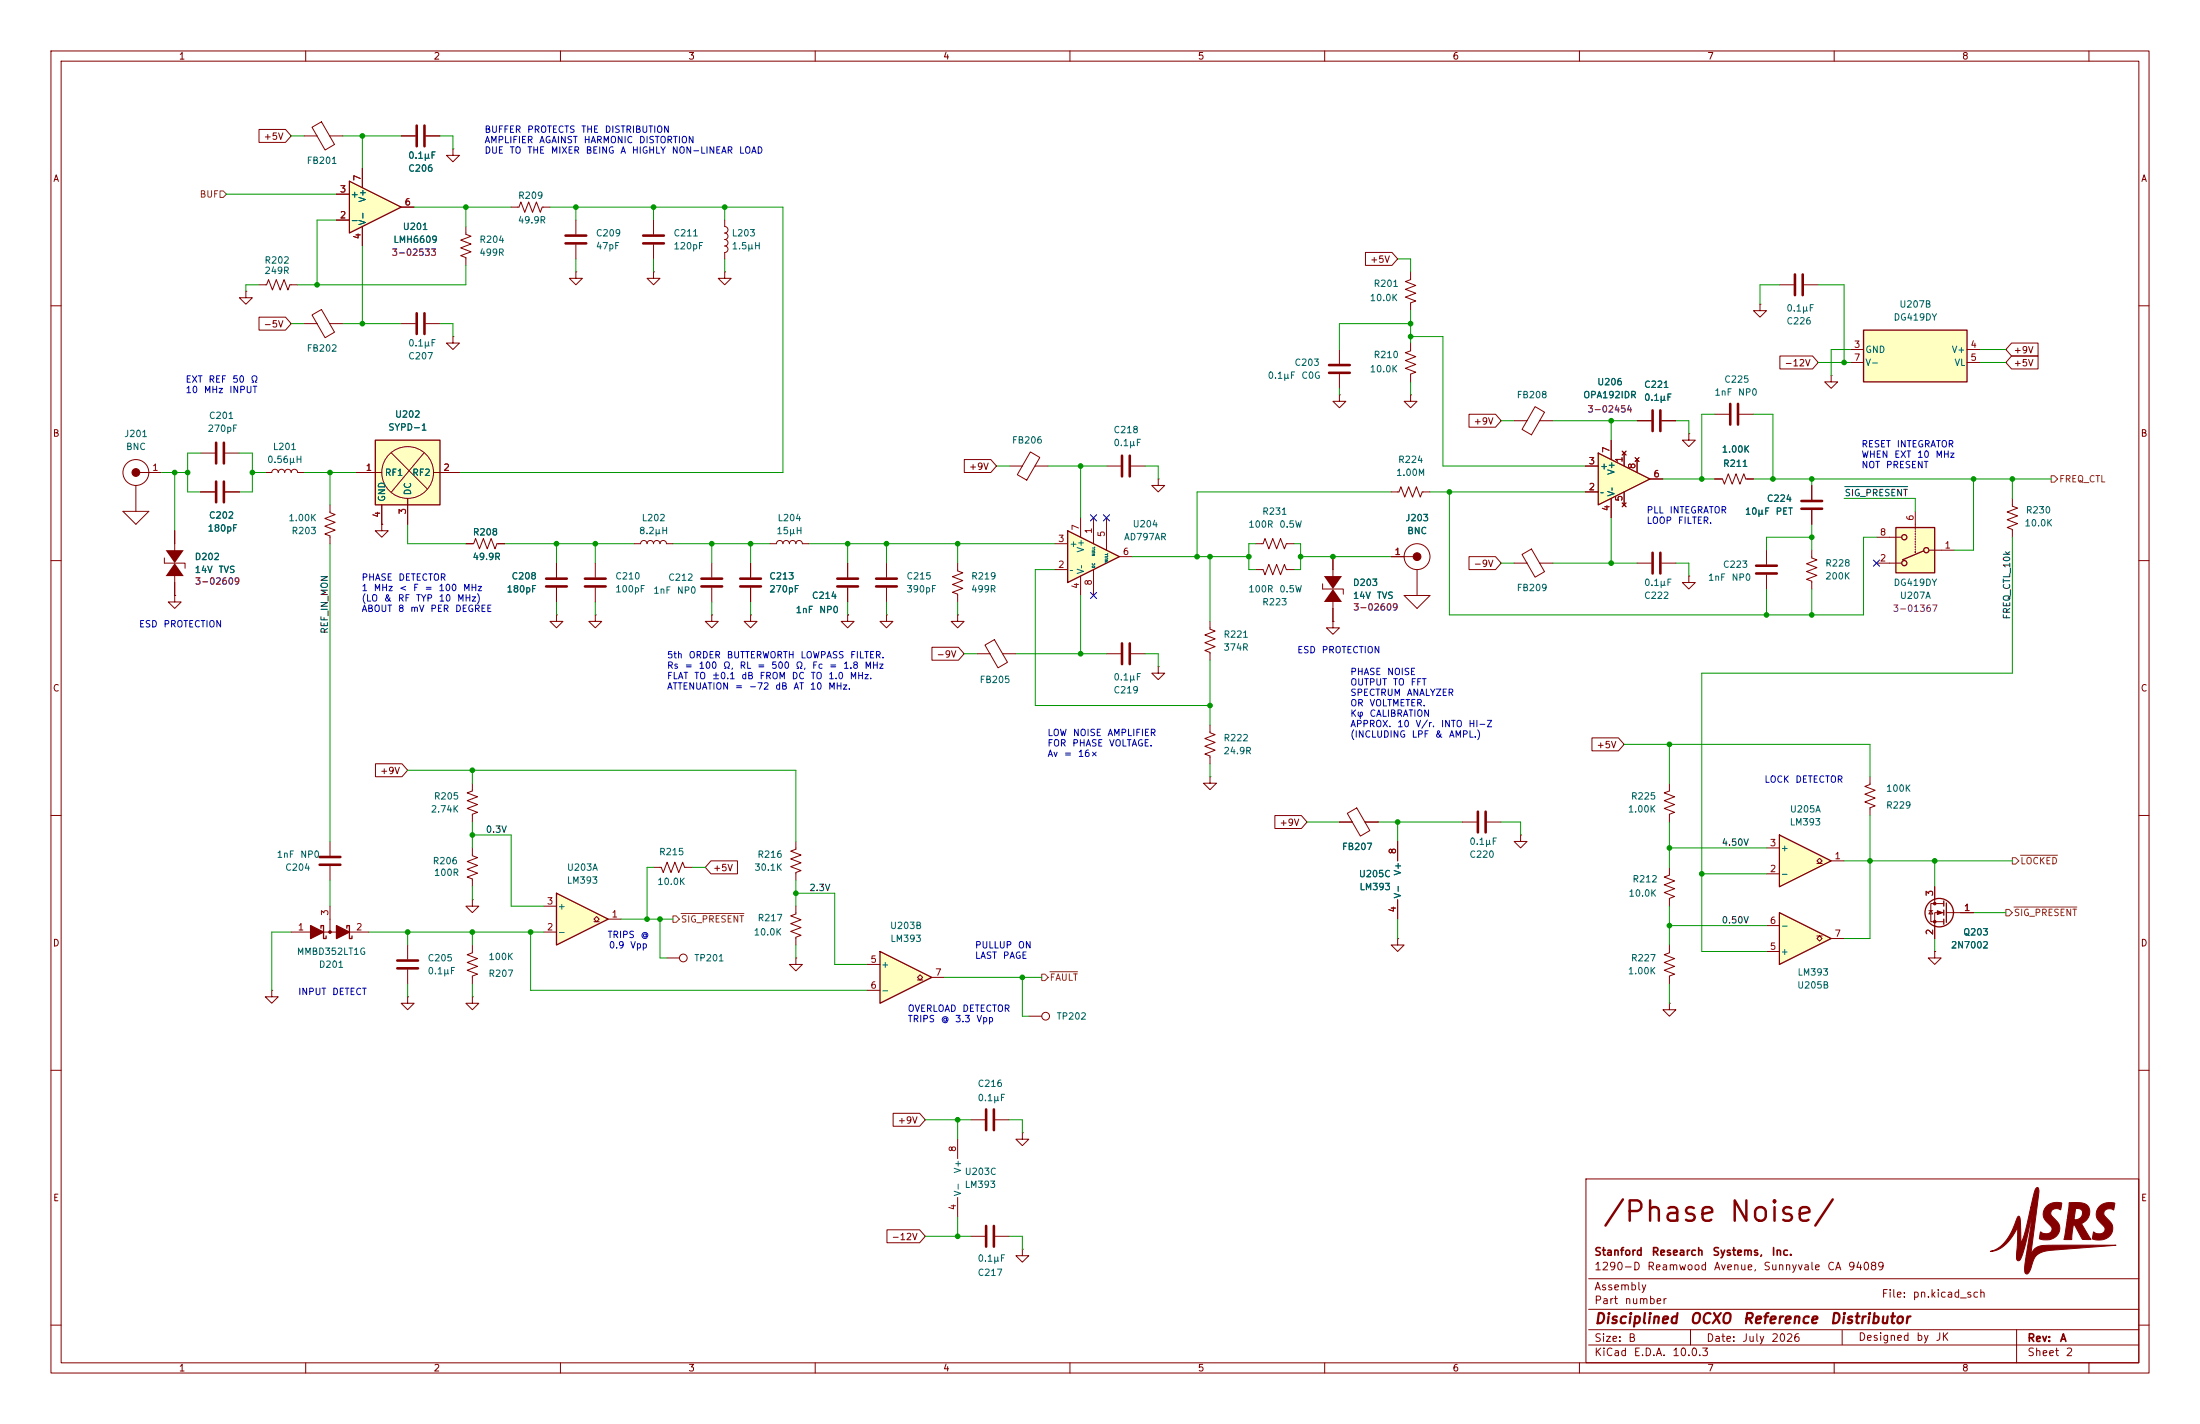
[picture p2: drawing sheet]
<svg xmlns="http://www.w3.org/2000/svg" width="432mm" height="279mm" viewBox="0 0 432 279" stroke-linecap="round" stroke-linejoin="round" font-family="sans-serif">
<g fill="none" stroke="#840000" stroke-width=".2">
<path d="M10 10h411.8v259.4h-411.8zM12 12h407.8v255.4h-407.8zM60 10v2M110 10v2M160 10v2M210 10v2M260 10v2M310 10v2M360 10v2M410 10v2M113 53.3v1.3h1.3l-1.3 1.3-1.2-1.3h1.2M113 53.3h.1"/>
<path d="M128.3 53.3v1.3h1.2l-1.2 1.3-1.3-1.3h1.3M128.3 53.3h.1M10 60h2M78.7 63.5h2.8M83.6 63.5h2.8M419.8 60h2M10 110h2M259.6 114.6v1h4.1v1M261.6 116.8v2.6M419.8 110h2M10 160h2M237.5 142.2v1.6l1 .3-2 .8 2 .8-2 .7 2 .8-2 .8 1 .3v1.6"/>
<path d="M419.8 160h2M287 161.3h2.8M291.8 161.3h2.8M10 210h2M419.8 210h2M311.3 231.3h108.5v36.1h-108.5zM10 260h2M311.8 256.9h108M311.8 250.9h108M419.8 260h2M60 267.4v2M110 267.4v2"/>
<path d="M160 267.4v2M210 267.4v2M260 267.4v2M310 267.4v2M311.8 263.9h108M311.8 260.9h108M331.8 260.9v3M360 267.4v2M361.6 261v2.8M395.8 260.9v6.5M410 267.4v2"/>
</g>
<g fill="#840000" stroke="#840000" stroke-width=".2">
<path d="M399.6 233.1l.4-.1 .2 .9-1.6 12.3a3.2 3.2 0 0 1 3.5-1.9h13.2l-7.8 .6a31.3 31.3 0 0 0-6.9 .8 3.4 3.4 0 0 0-1.9 2.9l-.1 .2a1.79 1.79 0 0 1-.8 1.2 1.2 1.2 0 0 1-.4-1.5l.3-2.2h.9h-.9l1.4-9.2-2 8.5a2.39 2.39 0 0 1-.9 1.8h-.2a3.1 3.1 0 0 1-.1-2.5l.1-4a8.1 8.1 0 0 1-4.6 4.6h-.8a6 6 0 0 0 4.2-3.8l1-2.5a.45 .45 0 0 1 .6-.5l.1 .9 .1 4.3a29.9 29.9 0 0 0 2-7h.5h-.5l.1-.6a8.3 8.3 0 0 1 .9-3.2z"/>
<path d="M412 236.8a3.1 3.1 0 0 1 3.1-.7l-.3 1.3a1.28 1.28 0 0 0-1.9 .5l.1 .5a4.8 4.8 0 0 1 1.7 2.5 2.68 2.68 0 0 1-3.5 2.3h-.2a.29 .29 0 0 1-.3-.1 .29 .29 0 0 1 0-.4l.2-1a1.41 1.41 0 0 0 2.3-.4 3.1 3.1 0 0 0-1.3-1.8 2.01 2.01 0 0 1 .1-2.7z"/>
<path d="M401.8 236.6a2.94 2.94 0 0 1 2.9-.5l-.2 1.3a1.13 1.13 0 0 0-1.3-.2 1.13 1.13 0 0 0-.6 1.1l.5 .7a2.29 2.29 0 0 1 1 2.7 2.29 2.29 0 0 1-2.4 1.6l-.8-.1a.43 .43 0 0 1-.6-.4l.3-1.1a1.38 1.38 0 0 0 2.1-.4 1.51 1.51 0 0 0-.9-1.4 2.1 2.1 0 0 1 0-3.3z"/>
<path d="M406.1 236a6.2 6.2 0 0 1 3.4 .3 2.27 2.27 0 0 1-1 3.8l1.9 3.1h-1.7l-1.5-2.8-.2-.1-.4 2.9h-1.5l.6-3.9h1.4a1.26 1.26 0 0 0 1.4-.5 1.26 1.26 0 0 0-.2-1.6l-.5-.1a.33 .33 0 0 0-.4 .1 .33 .33 0 0 0-.1 .4l-.2 1.7h-1.4z"/>
</g>
<path d="M81.8 61.5v4M83.3 61.5v4M290.1 159.3v4M291.6 159.3v4" fill="none" stroke="#840000" stroke-width=".51"/>
<g fill="#840000">
<path d="M261.6 115.6l1.8 2.5h-3.6z"/>
<path d="M259.8 113h3.6l-1.8 2.6z"/>
</g>
<g fill="none" stroke="#840000" stroke-width=".2">
<path d="M113 43.2v2.8M113 48v2.8M128.3 43.2v2.8M128.3 48v2.8M345.4 59.7v1.3h1.3l-1.3 1.2-1.2-1.2h1.2M345.4 59.7h.1M262.9 77.5v1.2h1.3l-1.3 1.3-1.3-1.3h1.3M262.9 77.5h.1M91.4 106.7h1.6l.3-1 .8 2 .8-2 .7 2 .8-2 .8 2 .3-1h1.6M109.2 110.5v2.8M109.2 115.3v2.8M261.6 109.2v5.1"/>
<path d="M261.6 119.4v2.5M139.7 120.7v1.2h1.3l-1.3 1.3-1.3-1.3h1.3M139.7 120.7h.1M147.3 120.7v1.2h1.3l-1.3 1.3-1.3-1.3h1.3M147.3 120.7h.1M261.6 121.9v1.3h1.3l-1.3 1.3-1.3-1.3h1.3M261.6 121.9h.1M92.7 153.7v1.5l-1 .4 2 .7-2 .8 2 .8-2 .7 2 .8-1 .4v1.5M92.7 176.5v1.3h-1.3l1.3 1.3 1.3-1.3h-1.3M92.7 176.5h.1M92.7 166.4v1.5l1 .4-2 .7 2 .8-2 .8 2 .7-2 .8 1 .4v1.5M92.7 185.4v1.5l-1 .4 2 .8-2 .7 2 .8-2 .8 2 .7-1 .4v1.5"/>
</g>
<path d="M111 46.2h4.1M111 47.8h4.1M126.2 46.2h4.1M126.2 47.8h4.1M107.2 113.5h4.1M107.2 115.1h4.1" fill="none" stroke="#840000" stroke-width=".51"/>
<path d="M109.2 175.3l10.2 5-10.2 5.1z" fill="#ffffc2"/>
<path d="M109.2 175.3l10.2 5-10.2 5.1z" fill="none" stroke="#840000" stroke-width=".25"/>
<path d="M91.4 44.5v1.5l1.1 .4-2.1 .7 2.1 .8-2.1 .7 2.1 .8-2.1 .8 1 .3v1.6M336.5 81.3h2.8M341.4 81.3h2.8M106.7 177.8h2.5M106.7 182.9h2.5M116.6 180.8h.5l-.5-.5 .5-.5 .5 .5-.5 .5h.5M119.4 180.3h2.5" fill="none" stroke="#840000" stroke-width=".2"/>
<path d="M339.6 79.2v4.1M341.1 79.2v4.1" fill="none" stroke="#840000" stroke-width=".51"/>
<path d="M209.5 104.1l10.2 5.1-10.2 5.1z" fill="#ffffc2"/>
<path d="M209.5 104.1l10.2 5.1-10.2 5.1z" fill="none" stroke="#840000" stroke-width=".25"/>
<g fill="none" stroke="#840000" stroke-width=".2">
<path d="M48.3 57.2v1.2h1.2l-1.2 1.3-1.3-1.3h1.3M48.3 57.2h.1M100.3 40.6h1.6l.3-1 .8 2.1 .8-2.1 .7 2.1 .8-2.1 .7 2.1 .4-1.1h1.5M262.9 68.6v2.8M262.9 73.4v2.8M64.8 99.1v1.5l1 .4-2 .7 2 .8-2 .8 2 .7-2 .8 1 .4v1.5M217.2 91.4h2.8M222 91.4h2.8M227.3 94v1.3h1.3l-1.3 1.2-1.2-1.2h1.2M227.3 94h.1M74.9 102.9v1.2h1.3l-1.3 1.3-1.2-1.3h1.2M74.9 102.9h.1"/>
<path d="M147.3 110.5v2.8M147.3 115.3v2.8M151.1 106.7l1.3-.1a.63 .63 0 0 1 .7-.6 .63 .63 0 0 1 .6 .7v-.1a.63 .63 0 0 1 .6-.6 .63 .63 0 0 1 .6 .7v-.1a.63 .63 0 0 1 .7-.6 .63 .63 0 0 1 .6 .7v-.1a.63 .63 0 0 1 .7-.6 .63 .63 0 0 1 .6 .7h1.2M207 111.8h2.5M207 106.7h2.5M212.1 101.6v3.8M212.1 113v3.8M214.6 101.6v5.1M214.6 111.8v5M217.2 101.6v6.4M219.7 109.2h2.5M273 109.2h5.1"/>
<path d="M275.6 116.8h5.1l-2.6 2.6zM278.1 111.8v5M297.2 110.5h2.5M298.7 108.8l1.9-1.1 2.5 4.5-1.8 1.1zM302.2 110.5h2.6M227.3 130.8v1.3h1.3l-1.3 1.3-1.2-1.3h1.2M227.3 130.8h.1M128.3 170.2h1.5l.4 1 .7-2 .8 2 .8-2 .7 2 .8-2 .4 1h1.5M156.2 177.8v1.5l-1 .4 2 .8-2 .7 2 .8-2 .8 2 .7-1 .4v1.5M156.2 165.1v1.5l-1 .4 2 .8-2 .7 2 .8-2 .8 2 .7-1 .4v1.5M298.4 163.8v1.3h1.3l-1.3 1.3-1.2-1.3h1.2M298.4 163.8h.1"/>
<path d="M130.8 188h2.5M156.2 188v1.2h-1.3l1.3 1.3 1.3-1.3h-1.3M156.2 188h.1"/>
<circle cx="278.1" cy="109.2" r="2.54"/>
<circle cx="134.1" cy="188" r=".76"/>
</g>
<path d="M260.9 71.6h4M260.9 73.2h4M220.2 89.4v4.1M221.7 89.4v4.1M145.3 113.5h4.1M145.3 115.1h4.1" fill="none" stroke="#840000" stroke-width=".51"/>
<circle cx="278.1" cy="109.2" r=".76" fill="#840000" stroke="#840000" stroke-width=".2"/>
<path d="M73.7 86.4h12.7v12.7h-12.7z" fill="#ffffc2"/>
<path d="M73.7 86.4h12.7v12.7h-12.7z" fill="none" stroke="#840000" stroke-width=".25"/>
<g fill="none" stroke="#840000" stroke-width=".2">
<path d="M59.7 63.5h2.5M61.2 61.8l1.9-1.1 2.6 4.5-1.9 1.1zM64.7 63.5h2.6M88.9 66v1.3h1.3l-1.3 1.3-1.3-1.3h1.3M88.9 66h.1M276.9 67.3v1.5l-1.1 .4 2.1 .8-2.1 .7 2.1 .8-2.1 .8 2.1 .7-1 .4v1.5M39.4 96.5h2.8M39.4 88.9h2.8M44.2 96.5h2.8M44.2 88.9h2.8M52.1 92.7h1.2a.63 .63 0 0 1 .7-.6 .63 .63 0 0 1 .6 .6 .63 .63 0 0 1 .7-.6 .63 .63 0 0 1 .6 .6 .63 .63 0 0 1 .6-.6 .63 .63 0 0 1 .6 .6h.1a.63 .63 0 0 1 .6-.6 .63 .63 0 0 1 .6 .6h1.3M69.8 92.7h5.1"/>
<path d="M74.9 99.1v3.8M76.8 88.9l7 7M80 97.8v5.1M83.2 88.9l-6.4 7.6M85.1 92.7h5.1M198.1 91.4h2.6M202.2 88.7l1.9 1.1-2.6 4.4-1.8-1.1zM203.1 91.4h2.6M273 96.5h1.6l.4-1 .7 2 .8-2 .7 2 .8-2 .8 2 .3-1h1.6M116.8 110.5v2.8M116.8 115.3v2.8M124.5 106.7l1.2-.1a.63 .63 0 0 1 .7-.6 .63 .63 0 0 1 .6 .7v-.1a.63 .63 0 0 1 .7-.6 .63 .63 0 0 1 .6 .7v-.1a.63 .63 0 0 1 .6-.6 .63 .63 0 0 1 .6 .7v-.1a.63 .63 0 0 1 .7-.6 .63 .63 0 0 1 .6 .7h1.3"/>
<path d="M139.7 110.5v2.8M139.7 115.3v2.8M109.2 120.7v1.2h1.3l-1.3 1.3-1.3-1.3h1.3M109.2 120.7h.1M116.8 120.7v1.2h1.3l-1.3 1.3-1.2-1.3h1.2M116.8 120.7h.1M274.3 184.2v1.2h1.3l-1.3 1.3-1.3-1.3h1.3M274.3 184.2h.1"/>
<circle cx="80" cy="92.7" r="5.1"/>
</g>
<path d="M42.4 86.9v4M42.4 94.5v4.1M43.9 86.9v4M43.9 94.5v4.1M114.8 113.5h4.1M114.8 115.1h4.1M137.7 113.5h4M137.7 115.1h4" fill="none" stroke="#840000" stroke-width=".51"/>
<path d="M365.8 64.8h20.3v10.1h-20.3z" fill="#ffffc2"/>
<path d="M365.8 64.8h20.3v10.1h-20.3zM63 182.1v-.5h.5v2.6h.5v-.6M68.1 182.1v-.5h.5v2.6h.5v-.6" fill="none" stroke="#840000" stroke-width=".25"/>
<g fill="none" stroke="#840000" stroke-width=".2">
<path d="M276.9 53.3v1.6l-1.1 .3 2.1 .8-2.1 .8 2.1 .7-2.1 .8 2.1 .8-1 .3v1.6M349.2 55.9h2.8M354.1 55.9h2.8M359.4 73.7v1.2h1.3l-1.3 1.3-1.3-1.3h1.3M359.4 73.7h.1M363.2 68.6h2.6M363.2 71.1h2.6M386.1 68.6h2.5M386.1 71.1h2.5M26.7 92.7h5M26.7 95.3v5M24.1 100.3h5.1l-2.5 2.6z"/>
<path d="M217.2 128.3h2.8M222 128.3h2.8M64.8 177.8v5.1M57.1 182.9h15.3"/>
<circle cx="26.7" cy="92.7" r="2.54"/>
</g>
<g fill="#840000" stroke="#840000" stroke-width=".2">
<circle cx="26.7" cy="92.7" r=".76"/>
<circle cx="64.8" cy="182.9" r=".25"/>
</g>
<path d="M352.3 53.8v4.1M353.8 53.8v4.1M220.2 126.2v4.1M221.7 126.2v4.1" fill="none" stroke="#840000" stroke-width=".51"/>
<g fill="#840000" stroke="#840000" stroke-width=".25">
<path d="M61 181.6l2.5 1.3-2.5 1.3z"/>
<path d="M66 181.6l2.6 1.3-2.6 1.3z"/>
</g>
<path d="M68.6 35.6l10.1 5-10.1 5.1z" fill="#ffffc2"/>
<path d="M68.6 35.6l10.1 5-10.1 5.1z" fill="none" stroke="#840000" stroke-width=".25"/>
<g fill="none" stroke="#840000" stroke-width=".2">
<path d="M59.7 26.7h2.5M61.2 25l1.9-1.1 2.6 4.4-1.9 1.1zM64.7 26.7h2.6M66 38.1h2.6M71.1 33v3.8M50.8 55.9h1.5l.4-1 .8 2 .7-2 .8 2 .8-2 .7 2 .4-1h1.5M66 43.2h2.6M71.1 44.5v3.8M78.7 40.6h2.6M276.9 77.5v1.2h1.2l-1.2 1.3-1.3-1.3h1.3M276.9 77.5h.1M301.3 79.8l1.8 1.1-2.5 4.4-1.9-1z"/>
<path d="M297.2 82.6h2.5M302.2 82.6h2.6M32.3 109.5v1h4v1M34.3 116.8v1.3h1.3l-1.3 1.3-1.3-1.3h1.3M34.3 116.8h.1M34.3 111.8v2.5M191.8 128.3h2.5M193.3 126.6l1.9-1.1 2.5 4.4-1.8 1.1zM196.8 128.3h2.6M64.8 165.1v2.8M64.8 169.9v2.8M53.3 194.3v1.3h1.3l-1.3 1.3-1.2-1.3h1.2"/>
<path d="M53.3 194.3h.1M190.5 219.7h2.8M195.3 219.7h2.8M190.5 242.6h2.8M195.3 242.6h2.8M200.7 245.1v1.3h1.2l-1.2 1.3-1.3-1.3h1.3M200.7 245.1h.1"/>
</g>
<path d="M62.7 168.1h4.1M62.7 169.7h4.1M193.5 217.7v4M195.1 217.7v4M193.5 240.5v4.1M195.1 240.5v4.1" fill="none" stroke="#840000" stroke-width=".51"/>
<g fill="#840000">
<path d="M34.3 110.5l1.8 2.5h-3.6z"/>
<path d="M32.5 108h3.6l-1.8 2.5z"/>
</g>
<g fill="none" stroke="#840000" stroke-width=".2">
<path d="M78.7 26.7h2.8M83.6 26.7h2.8M88.9 29.2v1.3h1.3l-1.3 1.3-1.3-1.3h1.3M88.9 29.2h.1M142.2 43.2v1.3a.64 .64 0 0 1 .7 .6 .64 .64 0 0 1-.7 .6 .64 .64 0 0 1 .7 .7 .64 .64 0 0 1-.7 .6 .64 .64 0 0 1 .7 .6 .64 .64 0 0 1-.7 .7 .64 .64 0 0 1 .7 .6 .64 .64 0 0 1-.7 .6M142.2 53.3v1.3h1.3l-1.3 1.3-1.2-1.3h1.2M142.2 53.3h.1M142.2 49.5v1.3M321.3 82.6h2.8M326.1 82.6h2.8M331.5 85.1v1.3h1.2l-1.2 1.2-1.3-1.2h1.3M331.5 85.1h.1"/>
<path d="M34.3 104.1v5.1M34.3 114.3v2.5M321.3 110.5h2.8M326.1 110.5h2.8M331.5 113v1.3h1.2l-1.2 1.3-1.3-1.3h1.3M331.5 113h.1M80 195.6v1.3h-1.3l1.3 1.2 1.3-1.2h-1.3M80 195.6h.1M80 185.4v2.8M80 190.2v2.8M92.7 195.6v1.3h-1.3l1.3 1.2 1.3-1.2h-1.3M92.7 195.6h.1"/>
</g>
<path d="M81.8 24.6v4.1M83.3 24.6v4.1M324.4 80.5v4.1M325.9 80.5v4.1M324.4 108.5v4M325.9 108.5v4M78 190h4M78 188.5h4" fill="none" stroke="#840000" stroke-width=".51"/>
<path d="M313.7 88.9l10.1 5.1-10.1 5.1z" fill="#ffffc2"/>
<path d="M313.7 88.9l10.1 5.1-10.1 5.1z" fill="none" stroke="#840000" stroke-width=".25"/>
<g fill="none" stroke="#840000" stroke-width=".2">
<path d="M311.1 96.5h2.6M311.1 91.4h2.6M316.2 86.4v3.8M316.2 97.8v3.8M318.4 88.5l.8 .8M318.4 98.7l.8 .7M318.8 88.9v2.5M318.8 96.5v2.6M319.2 88.5l-.8 .8M319.2 98.7l-.8 .7M320.9 89.8l.8 .8M321.3 90.2v2.5"/>
<path d="M321.7 89.8l-.8 .8M323.8 94h2.6M336.5 94h1.6l.4 1 .7-2 .8 2 .7-2 .8 2 .8-2 .3 1h1.6M355.6 95.3v2.7M395 97.8v1.5l1 .4-2 .8 2 .7-2 .8 2 .7-2 .8 1 .4v1.5M346.7 108v2.7M346.7 112.8v2.8M355.6 100.1v2.8"/>
</g>
<path d="M353.6 98.3h4M353.6 99.8h4M344.7 112.5h4M344.7 111h4" fill="none" stroke="#840000" stroke-width=".51"/>
<path d="M372.1 103.5h7.6v8.9h-7.6z" fill="#ffffc2"/>
<g fill="none" stroke="#840000" stroke-width=".2">
<path d="M355.6 108v1.5l1 .4-2 .7 2 .8-2 .7 2 .8-2 .8 1 .3v1.6M368.3 110.5h4.8M368.3 105.4h4.8M375.9 100.3v3.1M375.9 103.6v.3M375.9 104.1v.3M375.9 104.6v.3M375.9 105.2v.2M375.9 105.7v.2M375.9 106.2v.2M375.9 106.7v.2M375.9 107.2v.2"/>
<path d="M375.9 107.7v.3M375.9 108.2v.3M378.7 108h4.8"/>
</g>
<g fill="none" stroke="#840000" stroke-width=".25">
<path d="M372.1 103.5h7.6v8.9h-7.6zM377.6 108.1l-4.2 1.8"/>
<circle cx="373.8" cy="110.5" r=".51"/>
<circle cx="373.8" cy="105.4" r=".51"/>
<circle cx="378.1" cy="108" r=".51"/>
</g>
<path d="M349.2 179.1l10.2 5.1-10.2 5z" fill="#ffffc2"/>
<path d="M349.2 179.1l10.2 5.1-10.2 5z" fill="none" stroke="#840000" stroke-width=".25"/>
<path d="M327.7 153.7v1.5l-1.1 .4 2.1 .7-2.1 .8 2.1 .8-2.1 .7 2.1 .8-1 .4v1.5M367 152.4v1.5l-1 .4 2 .8-2 .7 2 .8-2 .8 2 .7-1 .4v1.5M327.7 170.2v1.5l-1.1 .4 2.1 .7-2.1 .8 2.1 .8-2.1 .7 2.1 .8-1 .4v1.5M327.7 196.9v1.2h1.2l-1.2 1.3-1.3-1.3h1.3M327.7 196.9h.1M327.7 185.4v1.5l-1.1 .4 2.1 .8-2.1 .7 2.1 .8-2.1 .8 2.1 .7-1 .4v1.5M346.7 186.7h2.5M346.7 181.6h2.5M356.6 183.6h.5l-.5 .6 .5 .5 .5-.5-.5-.6h.5M359.4 184.2h2.5" fill="none" stroke="#840000" stroke-width=".2"/>
<path d="M349.2 163.8l10.2 5.1-10.2 5.1z" fill="#ffffc2"/>
<g fill="none" stroke="#840000" stroke-width=".25">
<path d="M349.2 163.8l10.2 5.1-10.2 5.1zM381.5 176.8v1M381.5 178.6v1M382 177.2v3.8M381.5 180.3v1.1"/>
<circle cx="380.6" cy="179.1" r="2.79"/>
</g>
<g fill="none" stroke="#840000" stroke-width=".2">
<path d="M237.5 152.4v1.3h1.3l-1.3 1.2-1.3-1.2h1.3M237.5 152.4h.1M346.7 171.5h2.5M346.7 166.4h2.5M356.6 169.4h.5l-.5-.5 .5-.5 .5 .5-.5 .5h.5M359.4 168.9h2.5M378.6 178.7h.7M379 178.7l.3 .6h-.7zM379.7 174v3.3M381.5 177.3h-2.5v3.5h2.5M381.5 179.1h-1.8v5.1M382 179.1h5.3"/>
<path d="M379.7 186.7v1.3h1.3l-1.3 1.2-1.2-1.2h1.2M379.7 186.7h.1M200.7 222.3v1.2h1.2l-1.2 1.3-1.3-1.3h1.3M200.7 222.3h.1"/>
</g>
<g fill="#840000" stroke="#840000" stroke-width=".2">
<path d="M380.2 178.7l1.1 .4-1.1 .4z"/>
<circle cx="379.7" cy="177.3" r=".25"/>
<circle cx="379.7" cy="180.8" r=".25"/>
</g>
<path d="M172.7 186.7l10.2 5.1-10.2 5.1z" fill="#ffffc2"/>
<path d="M172.7 186.7l10.2 5.1-10.2 5.1z" fill="none" stroke="#840000" stroke-width=".25"/>
<g fill="none" stroke="#840000" stroke-width=".2">
<path d="M50.8 25.4h5.2l1.1 1.3-1.1 1.2h-5.2zM66 38.1h2.6M71.1 33v3.8M78.7 26.7h2.8M83.6 26.7h2.8M66 43.2h2.6M71.1 44.5v3.8M78.7 40.6h2.6M268 49.5h5.2l1.1 1.3-1.1 1.3h-5.2zM50.8 62.2h5.2l1.1 1.3-1.1 1.3h-5.2zM349.3 69.8h6.5l1.1 1.3-1.1 1.3h-6.5zM394.8 67.3h5.2v2.6h-5.2l-1.1-1.3z"/>
<path d="M394.8 69.8h5.2v2.6h-5.2l-1.1-1.3zM39.4 96.5h2.8M44.2 96.5h2.8M69.8 92.7h5.1M74.9 99.1v3.8M80 97.8v5.1M85.1 92.7h5.1M189.3 90.2h5.2l1.1 1.2-1.1 1.3h-5.2zM288.3 81.3h5.2l1.1 1.3-1.1 1.2h-5.2zM311.1 96.5h2.6M311.1 91.4h2.6M316.2 86.4v3.8"/>
<path d="M316.2 97.8v3.8M318.4 88.5l.8 .8M318.4 98.7l.8 .7M318.8 88.9v2.5M318.8 96.5v2.6M319.2 88.5l-.8 .8M319.2 98.7l-.8 .7M320.9 89.8l.8 .8M321.3 82.6h2.8M321.3 90.2v2.5M321.7 89.8l-.8 .8M323.8 94h2.6"/>
<path d="M326.1 82.6h2.8M336.5 94h1.3M342.9 94h1.3M355.6 95.3v2.7M34.3 116.8h.1M34.3 104.1v2.6M34.3 114.3v2.5M74.9 102.9h.1M91.4 106.7h1.3M97.8 106.7h1.3M109.2 110.5v2.8M109.2 115.3v2.8"/>
<path d="M147.3 110.5v2.8M147.3 115.3v2.8M166.4 110.5v2.8M166.4 115.3v2.8M174 110.5v2.8M174 115.3v2.8M188 110.5v1.5l1 .4-2.1 .8 2.1 .7-2.1 .8 2.1 .7-2.1 .8 1.1 .4v1.5M246.4 106.7h1.5l.4-1 .7 2 .8-2 .8 2 .7-2 .8 2 .4-1h1.5M246.4 111.8h1.5l.4 1 .7-2.1 .8 2.1 .8-2.1 .7 2.1 .8-2.1 .4 1.1h1.5M261.6 109.2v2.6M261.6 119.4v2.5M273 109.2h2.6"/>
<path d="M288.3 109.2h5.2l1.1 1.3-1.1 1.3h-5.2zM355.6 100.1v2.8M166.4 120.7v1.2h1.2l-1.2 1.3-1.3-1.3h1.3M166.4 120.7h.1M174 120.7v1.2h1.3l-1.3 1.3-1.3-1.3h1.3M174 120.7h.1M182.9 127h5.2l1.1 1.3-1.1 1.2h-5.2zM188 120.7v1.2h1.2l-1.2 1.3-1.3-1.3h1.3M188 120.7h.1M237.5 121.9v1.5l1 .4-2 .8 2 .7-2 .8 2 .8-2 .7 1 .4v1.5M261.6 121.9h.1M73.7 149.9h5.2l1.1 1.2-1.1 1.3h-5.2z"/>
<path d="M264.4 159.6l1.9-1.1 2.6 4.5-1.9 1.1zM312.5 144.8h5.2l1.1 1.3-1.1 1.2h-5.2zM139.5 168.9h5.2v2.6h-5.2l-1.1-1.3zM250.2 160h5.2l1.1 1.3-1.1 1.3h-5.2zM262.9 161.3h2.5M267.9 161.3h2.6M274.3 165.1v3.8M274.3 176.5v3.8M379.7 174v2.5M384.8 179.1h2.5M170.2 189.2h2.5M170.2 194.3h2.5"/>
<path d="M180.1 192.3h.5l-.5-.5 .5-.5 .5 .5-.5 .5h.5M182.9 191.8h2.5M201.9 199.4h2.6M379.7 186.7h.1M379.7 181.6v2.6M175.3 218.4h5.2l1.1 1.3-1.1 1.3h-5.2zM188 223.5v3.8M188 235v3.8M174.1 241.3h6.4l1.1 1.3-1.1 1.2h-6.4z"/>
<circle cx="205.2" cy="199.4" r=".76"/>
</g>
<path d="M164.3 113.5h4.1M164.3 115.1h4.1M172 113.5h4M172 115.1h4" fill="none" stroke="#840000" stroke-width=".51"/>
<path d="M43.2 37.5h.6l.6 .6-.6 .6h-.6zM402.6 93.3h.6l.7 .7-.7 .6h-.6zM132.1 179.7h.6l.6 .6-.6 .7h-.6zM133.7 179.2h12.3M393.7 178.4h.6l.7 .7-.7 .6h-.6zM395 168.3h.6l.6 .6-.6 .6h-.6zM395.3 178h12.3M396.6 167.8h7.2M204.5 191.1h.6l.6 .7-.6 .6h-.6zM206.1 190.7h5.4" fill="none" stroke="#725600" stroke-width=".2"/>
<path d="M362.1 95.5h12.3" fill="none" stroke="#0f0f0f" stroke-width=".2"/>
<g fill="none" stroke="#009600" stroke-width=".2">
<path d="M44.4 38.1h21.6M57.1 26.7h2.6M67.3 26.7h11.4M71.1 26.7v6.3M86.4 26.7h2.5v2.5M50.8 55.9h-2.5v1.3M66 43.2h-3.8v12.7M71.1 48.3v15.2M81.3 40.6h19M91.4 40.6v3.9M91.4 52.1v3.8h-33M107.9 40.6h45.8v52.1h-63.5"/>
<path d="M113 40.6v2.6M113 50.8v2.5M128.3 40.6v2.6M128.3 50.8v2.5M142.2 40.6v2.6M142.2 50.8v2.5M274.3 50.8h2.6v2.5M349.2 55.9h-3.8v3.8M356.9 55.9h5v15.2M57.1 63.5h2.6M67.3 63.5h11.4M86.4 63.5h2.5v2.5"/>
<path d="M262.9 76.2v1.3M276.9 63.5h-14v5.1M276.9 61v6.3M276.9 74.9v2.6M276.9 66h6.3v25.4h27.9M356.9 71.1h6.3M363.2 68.6h-3.8v5.1M388.6 71.1h5.1M388.6 68.6h5.1M31.7 92.7h5.1M34.3 92.7v11.4M39.4 88.9h-2.6v7.6h2.6"/>
<path d="M47 88.9h2.5v7.6h-2.5M49.5 92.7h2.6M59.7 92.7h10.1M64.8 92.7v6.4M195.6 91.4h2.5M205.7 91.4h11.5M212.1 91.4v10.2M224.8 91.4h2.5v2.6M273 96.5h-38.1v12.7M280.7 96.5h30.4M284.5 96.5v24.2h81.3v-15.3h2.5M294.6 82.6h2.6"/>
<path d="M304.8 82.6h16.5M316.2 82.6v3.8M326.4 94h10.1M328.9 82.6h2.6v2.5M336.5 81.3h-2.5v12.7M344.2 94h58.4M344.2 81.3h3.8v12.7M355.6 94v1.3M361.9 97.8h14v2.5M387.3 94v14h-3.8M395 94v3.8M64.8 106.7v58.4"/>
<path d="M80 102.9v3.8h11.4M99.1 106.7h25.4M109.2 106.7v3.8M109.2 118.1v2.6M116.8 106.7v3.8M116.8 118.1v2.6M132.1 106.7h19M139.7 106.7v3.8M139.7 118.1v2.6M147.3 106.7v3.8M147.3 118.1v2.6M158.7 106.7h48.3"/>
<path d="M166.4 106.7v3.8M166.4 118.1v2.6M174 106.7v3.8M174 118.1v2.6M188 106.7v3.8M188 118.1v2.6M207 111.8h-3.8v26.6h34.3M212.1 116.8v11.5M222.2 109.2h22.9M237.5 109.2v12.7M246.4 106.7h-1.3v5.1h1.3M254 106.7h1.3v5.1h-1.3"/>
<path d="M255.3 109.2h17.7M294.6 110.5h2.6M304.8 110.5h16.5M316.2 101.6v8.9M328.9 110.5h2.6v2.5M346.7 115.6v5.1M355.6 102.9v5.1M355.6 115.6v5.1M355.6 105.4h-8.9v2.6M395 105.4v26.7h-61v54.6h12.7M189.2 128.3h2.6M199.4 128.3h17.8"/>
<path d="M224.8 128.3h2.5v2.5M237.5 129.5v12.7M80 151.1h76.2v14M92.7 151.1v2.6M237.5 149.9v2.5M318.8 146.1h48.2v6.3M327.7 146.1v7.6M64.8 172.7v5.1M92.7 161.3v5.1M92.7 174v2.5M92.7 163.8h7.6v14h6.4M128.3 170.2h-1.3v10.1"/>
<path d="M135.9 170.2h2.5M156.2 172.7v5.1M156.2 175.3h7.6v13.9h6.4M256.5 161.3h6.4M270.5 161.3h16.5M274.3 161.3v3.8M294.6 161.3h3.8v2.5M327.7 161.3v8.9M327.7 177.8v7.6M327.7 166.4h19M334 171.5h12.7M361.9 168.9h33.1"/>
<path d="M367 160v24.2h-5.1M379.7 168.9v5.1M387.3 179.1h6.4M57.1 182.9h-3.8v11.4M72.4 182.9h34.3M80 182.9v2.5M80 193v2.6M92.7 182.9v2.5M92.7 193v2.6M104.1 182.9v11.4h66.1M121.9 180.3h10.2M129.5 180.3v7.7h1.3"/>
<path d="M156.2 185.4v2.6M185.4 191.8h19.1M200.7 191.8v7.6h1.2M274.3 180.3v3.9M327.7 193v3.9M327.7 181.6h19M379.7 184.2v2.5M181.6 219.7h8.9M188 219.7v3.8M198.1 219.7h2.6v2.6M188 238.8v3.8M181.6 242.6h8.9"/>
<path d="M198.1 242.6h2.6v2.5"/>
</g>
<path d="M214 116.2l1.2 1.2M214 101l1.2 1.2M215.2 116.2l-1.2 1.2M215.2 101l-1.2 1.2M216.6 101l1.2 1.2M217.8 101l-1.2 1.2M367.7 109.9l1.2 1.2M368.9 109.9l-1.2 1.2" fill="none" stroke="#000084" stroke-width=".2"/>
<g fill="#009600" stroke="#009600" stroke-width=".2">
<circle cx="127" cy="180.3" r=".46"/>
<circle cx="92.7" cy="163.8" r=".46"/>
<circle cx="92.7" cy="182.9" r=".46"/>
<circle cx="104.1" cy="182.9" r=".46"/>
<circle cx="129.5" cy="180.3" r=".46"/>
<circle cx="62.2" cy="55.9" r=".46"/>
<circle cx="49.5" cy="92.7" r=".46"/>
<circle cx="36.8" cy="92.7" r=".46"/>
<circle cx="64.8" cy="92.7" r=".46"/>
<circle cx="71.1" cy="63.5" r=".46"/>
<circle cx="34.3" cy="92.7" r=".46"/>
<circle cx="71.1" cy="26.7" r=".46"/>
<circle cx="109.2" cy="106.7" r=".46"/>
<circle cx="116.8" cy="106.7" r=".46"/>
<circle cx="147.3" cy="106.7" r=".46"/>
<circle cx="166.4" cy="106.7" r=".46"/>
<circle cx="174" cy="106.7" r=".46"/>
<circle cx="92.7" cy="151.1" r=".46"/>
<circle cx="139.7" cy="106.7" r=".46"/>
<circle cx="80" cy="182.9" r=".46"/>
<circle cx="128.3" cy="40.6" r=".46"/>
<circle cx="113" cy="40.6" r=".46"/>
<circle cx="91.4" cy="40.6" r=".46"/>
<circle cx="142.2" cy="40.6" r=".46"/>
<circle cx="284.5" cy="96.5" r=".46"/>
<circle cx="261.6" cy="109.2" r=".46"/>
<circle cx="276.9" cy="66" r=".46"/>
<circle cx="276.9" cy="63.5" r=".46"/>
<circle cx="334" cy="94" r=".46"/>
<circle cx="348" cy="94" r=".46"/>
<circle cx="361.9" cy="71.1" r=".46"/>
<circle cx="316.2" cy="82.6" r=".46"/>
<circle cx="316.2" cy="110.5" r=".46"/>
<circle cx="327.7" cy="181.6" r=".46"/>
<circle cx="346.7" cy="120.7" r=".46"/>
<circle cx="387.3" cy="94" r=".46"/>
<circle cx="395" cy="94" r=".46"/>
<circle cx="355.6" cy="94" r=".46"/>
<circle cx="355.6" cy="120.7" r=".46"/>
<circle cx="355.6" cy="105.4" r=".46"/>
<circle cx="334" cy="171.5" r=".46"/>
<circle cx="327.7" cy="166.4" r=".46"/>
<circle cx="327.7" cy="146.1" r=".46"/>
<circle cx="367" cy="168.9" r=".46"/>
<circle cx="379.7" cy="168.9" r=".46"/>
<circle cx="212.1" cy="128.3" r=".46"/>
<circle cx="156.2" cy="175.3" r=".46"/>
<circle cx="188" cy="106.7" r=".46"/>
<circle cx="274.3" cy="161.3" r=".46"/>
<circle cx="245.1" cy="109.2" r=".46"/>
<circle cx="237.5" cy="138.4" r=".46"/>
<circle cx="255.3" cy="109.2" r=".46"/>
<circle cx="237.5" cy="109.2" r=".46"/>
<circle cx="234.9" cy="109.2" r=".46"/>
<circle cx="212.1" cy="91.4" r=".46"/>
<circle cx="188" cy="219.7" r=".46"/>
<circle cx="188" cy="242.6" r=".46"/>
<circle cx="200.7" cy="191.8" r=".46"/>
</g>
<text font-size="4" fill="#840000" x="314.3" y="240.7">/Phase Noise/</text>
<g font-size="2" fill="#840000">
<text x="312.8" y="260.2">Disciplined</text>
<text x="331.5" y="260.2">OCXO</text>
<text x="341.9" y="260.2">Reference</text>
<text x="359" y="260.2">Distributor</text>
</g>
<g font-size="1.5" fill="#840000">
<text x="312.8" y="246.7">Stanford</text>
<text x="312.8" y="249.6">1290-D</text>
<text x="323.2" y="249.6">Reamwood</text>
<text x="324" y="246.7">Research</text>
<text x="336" y="246.7">Systems,</text>
<text x="336.3" y="249.6">Avenue,</text>
<text x="346" y="249.6">Sunnyvale</text>
<text x="347.6" y="246.7">Inc.</text>
<text x="358.5" y="249.6">CA</text>
<text x="362.6" y="249.6">94089</text>
<text x="312.8" y="256.2">Part</text>
<text x="312.8" y="253.5">Assembly</text>
<text x="318.7" y="256.2">number</text>
<text x="369.2" y="255">File:</text>
<text x="375.3" y="255">pn.kicad_sch</text>
<text x="312.8" y="263.6">Size:</text>
<text x="319.5" y="263.6">B</text>
<text x="334.8" y="263.6">Date:</text>
<text x="341.8" y="263.6">July</text>
<text x="347.5" y="263.6">2026</text>
<text x="364.6" y="263.5">Designed</text>
<text x="376" y="263.5">by</text>
<text x="379.8" y="263.5">JK</text>
<text x="397.8" y="263.6">Rev:</text>
<text x="404.2" y="263.6">A</text>
<text x="312.8" y="266.4">KiCad</text>
<text x="320.5" y="266.4">E.D.A.</text>
<text x="328.1" y="266.4">10.0.3</text>
<text x="397.8" y="266.4">Sheet</text>
<text x="405.3" y="266.4">2</text>
</g>
<g font-size="1.3" fill="#840000">
<text x="35" y="12">1</text>
<text x="85" y="12">2</text>
<text x="135" y="12">3</text>
<text x="185" y="12">4</text>
<text x="235" y="12">5</text>
<text x="285" y="12">6</text>
<text x="335" y="12">7</text>
<text x="385" y="12">8</text>
<text x="51.6" y="27.7">+5V</text>
<text x="10.3" y="36">A</text>
<text x="420.1" y="36">A</text>
<text x="268.8" y="51.9">+5V</text>
<text x="51.6" y="64.6">-5V</text>
<text x="395.1" y="69.6">+9V</text>
<text x="350.2" y="72.2">-12V</text>
<text x="395.1" y="72.2">+5V</text>
<text x="289.1" y="83.6">+9V</text>
<text x="10.3" y="86">B</text>
<text x="420.1" y="86">B</text>
<text x="190.1" y="92.5">+9V</text>
<text x="289.1" y="111.6">-9V</text>
<text x="183.7" y="129.3">-9V</text>
<text x="10.3" y="136">C</text>
<text x="420.1" y="136">C</text>
<text x="313.3" y="147.1">+5V</text>
<text x="74.5" y="152.2">+9V</text>
<text x="251" y="162.4">+9V</text>
<text x="139.9" y="171.2">+5V</text>
<text x="10.3" y="186">D</text>
<text x="420.1" y="186">D</text>
<text x="176.1" y="220.8">+9V</text>
<text x="10.3" y="236">E</text>
<text x="420.1" y="236">E</text>
<text x="174.9" y="243.6">-12V</text>
<text x="35" y="269.4">1</text>
<text x="85" y="269.4">2</text>
<text x="135" y="269.4">3</text>
<text x="185" y="269.4">4</text>
<text x="235" y="269.4">5</text>
<text x="285" y="269.4">6</text>
<text x="335" y="269.4">7</text>
<text x="385" y="269.4">8</text>
</g>
<g font-size="1.3" fill="#0000c2">
<text x="95" y="26.4">BUFFER</text>
<text x="95" y="28.4">AMPLIFIER</text>
<text x="103.4" y="26.4">PROTECTS</text>
<text x="105.7" y="28.4">AGAINST</text>
<text x="114" y="26.4">THE</text>
<text x="114.5" y="28.4">HARMONIC</text>
<text x="118.6" y="26.4">DISTRIBUTION</text>
<text x="125.3" y="28.4">DISTORTION</text>
<text x="95" y="30.5">DUE</text>
<text x="99.9" y="30.5">TO</text>
<text x="103.4" y="30.5">THE</text>
<text x="108" y="30.5">MIXER</text>
<text x="114.9" y="30.5">BEING</text>
<text x="121.7" y="30.5">A</text>
<text x="123.9" y="30.5">HIGHLY</text>
<text x="131.7" y="30.5">NON-LINEAR</text>
<text x="144.9" y="30.5">LOAD</text>
<text x="36.3" y="75.4">EXT</text>
<text x="36.3" y="77.4">10</text>
<text x="39.9" y="77.4">MHz</text>
<text x="40.8" y="75.4">REF</text>
<text x="44.9" y="77.4">INPUT</text>
<text x="45.5" y="75.4">50</text>
<text x="49.1" y="75.4">Ω</text>
<text x="365.3" y="88.1">RESET</text>
<text x="372.2" y="88.1">INTEGRATOR</text>
<text x="365.3" y="90.1">WHEN</text>
<text x="365.3" y="92.2">NOT</text>
<text x="370.1" y="92.2">PRESENT</text>
<text x="371.7" y="90.1">EXT</text>
<text x="376.2" y="90.1">10</text>
<text x="379.8" y="90.1">MHz</text>
<text x="323.1" y="101">PLL</text>
<text x="327.6" y="101">INTEGRATOR</text>
<text x="323.1" y="103.1">LOOP</text>
<text x="329.2" y="103.1">FILTER.</text>
<text x="70.9" y="114.2">PHASE</text>
<text x="70.9" y="116.3">1</text>
<text x="70.9" y="118.3">(LO</text>
<text x="73.2" y="116.3">MHz</text>
<text x="75.2" y="118.3">&amp;</text>
<text x="78" y="118.3">RF</text>
<text x="78.1" y="114.2">DETECTOR</text>
<text x="78.2" y="116.3">&lt;</text>
<text x="81" y="116.3">F</text>
<text x="81.5" y="118.3">TYP</text>
<text x="83.2" y="116.3">=</text>
<text x="86" y="116.3">100</text>
<text x="86" y="118.3">10</text>
<text x="89.6" y="118.3">MHz)</text>
<text x="90.8" y="116.3">MHz</text>
<text x="27.2" y="123.4">ESD</text>
<text x="32" y="123.4">PROTECTION</text>
<text x="70.9" y="120.4">ABOUT</text>
<text x="78" y="120.4">8</text>
<text x="80.4" y="120.4">mV</text>
<text x="84.4" y="120.4">PER</text>
<text x="89.2" y="120.4">DEGREE</text>
<text x="130.8" y="129.5">5th</text>
<text x="130.8" y="131.5">Rs</text>
<text x="134.3" y="131.5">=</text>
<text x="135.1" y="129.5">ORDER</text>
<text x="137" y="131.5">100</text>
<text x="141.8" y="131.5">Ω,</text>
<text x="142.5" y="129.5">BUTTERWORTH</text>
<text x="145" y="131.5">RL</text>
<text x="148.5" y="131.5">=</text>
<text x="151.3" y="131.5">500</text>
<text x="156.1" y="131.5">Ω,</text>
<text x="157" y="129.5">LOWPASS</text>
<text x="159.3" y="131.5">Fc</text>
<text x="162.6" y="131.5">=</text>
<text x="165.4" y="131.5">1.8</text>
<text x="166.8" y="129.5">FILTER.</text>
<text x="169.6" y="131.5">MHz</text>
<text x="254.5" y="128.5">ESD</text>
<text x="259.3" y="128.5">PROTECTION</text>
<text x="130.8" y="133.6">FLAT</text>
<text x="130.8" y="135.6">ATTENUATION</text>
<text x="136.2" y="133.6">TO</text>
<text x="139.6" y="133.6">±0.1</text>
<text x="144.1" y="135.6">=</text>
<text x="145.4" y="133.6">dB</text>
<text x="146.9" y="135.6">-72</text>
<text x="149" y="133.6">FROM</text>
<text x="152" y="135.6">dB</text>
<text x="155.3" y="133.6">DC</text>
<text x="155.6" y="135.6">AT</text>
<text x="158.9" y="135.6">10</text>
<text x="159" y="133.6">TO</text>
<text x="162.4" y="135.6">MHz.</text>
<text x="162.5" y="133.6">1.0</text>
<text x="166.7" y="133.6">MHz.</text>
<text x="264.9" y="132.8">PHASE</text>
<text x="264.9" y="134.8">OUTPUT</text>
<text x="264.9" y="136.9">SPECTRUM</text>
<text x="272.1" y="132.8">NOISE</text>
<text x="273.3" y="134.8">TO</text>
<text x="276" y="136.9">ANALYZER</text>
<text x="276.8" y="134.8">FFT</text>
<text x="264.9" y="138.9">OR</text>
<text x="264.9" y="140.9">Kφ</text>
<text x="264.9" y="143">APPROX.</text>
<text x="268.7" y="138.9">VOLTMETER.</text>
<text x="268.7" y="140.9">CALIBRATION</text>
<text x="274.1" y="143">10</text>
<text x="277.7" y="143">V/r.</text>
<text x="282.7" y="143">INTO</text>
<text x="288.1" y="143">HI-Z</text>
<text x="205.5" y="144.7">LOW</text>
<text x="205.5" y="146.8">FOR</text>
<text x="205.5" y="148.8">Av</text>
<text x="208.7" y="148.8">=</text>
<text x="210.3" y="146.8">PHASE</text>
<text x="210.5" y="144.7">NOISE</text>
<text x="211.5" y="148.8">16×</text>
<text x="217.3" y="144.7">AMPLIFIER</text>
<text x="217.6" y="146.8">VOLTAGE.</text>
<text x="264.9" y="145">(INCLUDING</text>
<text x="277" y="145">LPF</text>
<text x="281.5" y="145">&amp;</text>
<text x="284.3" y="145">AMPL.)</text>
<text x="346.2" y="153.9">LOCK</text>
<text x="352.3" y="153.9">DETECTOR</text>
<text x="119.1" y="184.4">TRIPS</text>
<text x="125.6" y="184.4">@</text>
<text x="119.4" y="186.4">0.9</text>
<text x="123.6" y="186.4">Vpp</text>
<text x="191.3" y="186.4">PULLUP</text>
<text x="191.3" y="188.4">LAST</text>
<text x="196.7" y="188.4">PAGE</text>
<text x="199.7" y="186.4">ON</text>
<text x="58.4" y="195.5">INPUT</text>
<text x="65.1" y="195.5">DETECT</text>
<text x="178.1" y="198.8">OVERLOAD</text>
<text x="178.1" y="200.9">TRIPS</text>
<text x="184.5" y="200.9">@</text>
<text x="187.4" y="200.9">3.3</text>
<text x="188.8" y="198.8">DETECTOR</text>
<text x="191.5" y="200.9">Vpp</text>
</g>
<g font-size="1.3" fill="#006464">
<text x="60.1" y="32.5">FB201</text>
<text x="80" y="34">C206</text>
<text x="80" y="31.5">0.1μF</text>
<text x="68.7" y="39.1">+</text>
<text x="72.1" y="39.8" transform="rotate(-90 72.1 39.8)">V+</text>
<text x="101.6" y="39.3">R209</text>
<text x="68.7" y="44.2">-</text>
<text x="72.1" y="44.3" transform="rotate(-90 72.1 44.3)">V-</text>
<text x="77.1" y="48">LMH6609</text>
<text x="79" y="45.4">U201</text>
<text x="94" y="48">R204</text>
<text x="101.5" y="44.2">49.9R</text>
<text x="116.8" y="46.7">C209</text>
<text x="132.1" y="46.7">C211</text>
<text x="143.5" y="46.7">L203</text>
<text x="51.8" y="52">R202</text>
<text x="94" y="50.5">499R</text>
<text x="116.8" y="49.2">47pF</text>
<text x="132.1" y="49.2">120pF</text>
<text x="143.5" y="49.2">1.5μH</text>
<text x="51.8" y="54.1">249R</text>
<text x="268.7" y="59.4">10.0K</text>
<text x="269.5" y="56.6">R201</text>
<text x="350.5" y="64">C226</text>
<text x="350.5" y="61.4">0.1μF</text>
<text x="371.6" y="63.2">DG419DY</text>
<text x="372.7" y="60.7">U207B</text>
<text x="60.1" y="69.3">FB202</text>
<text x="80" y="70.8">C207</text>
<text x="80" y="68.3">0.1μF</text>
<text x="269.5" y="70.6">R210</text>
<text x="366" y="69.6">GND</text>
<text x="383" y="69.6">V+</text>
<text x="248.7" y="74.6">0.1μF</text>
<text x="254" y="72.1">C203</text>
<text x="255.3" y="74.6">C0G</text>
<text x="268.7" y="73.4">10.0K</text>
<text x="313.4" y="75.9">U206</text>
<text x="322.6" y="76.4">C221</text>
<text x="336.4" y="77.9">1nF</text>
<text x="338.3" y="75.4">C225</text>
<text x="341" y="77.9">NP0</text>
<text x="366" y="72.1">V-</text>
<text x="383.5" y="72.1">VL</text>
<text x="40.9" y="82.5">C201</text>
<text x="77.4" y="82.3">U202</text>
<text x="297.6" y="78.4">FB208</text>
<text x="310.6" y="78.4">OPA192IDR</text>
<text x="322.6" y="78.9">0.1μF</text>
<text x="24.3" y="86.1">J201</text>
<text x="24.6" y="88.6">BNC</text>
<text x="40.6" y="85">270pF</text>
<text x="53.5" y="88.6">L201</text>
<text x="76.1" y="84.8">SYPD-1</text>
<text x="198.5" y="87.3">FB206</text>
<text x="218.4" y="85.3">C218</text>
<text x="218.4" y="87.8">0.1μF</text>
<text x="337.8" y="89.1">1.00K</text>
<text x="52.3" y="91.1">0.56μH</text>
<text x="75.4" y="93.7">RF1</text>
<text x="80.8" y="93.7">RF2</text>
<text x="273.9" y="93.7">1.00M</text>
<text x="274.3" y="91.1">R224</text>
<text x="313.9" y="92.4">+</text>
<text x="317.2" y="93.3" transform="rotate(-90 317.2 93.3)">V+</text>
<text x="338.1" y="91.9">R211</text>
<text x="75.9" y="98.6" transform="rotate(-90 75.9 98.6)">GND</text>
<text x="81" y="97.3" transform="rotate(-90 81 97.3)">DC</text>
<text x="247.6" y="101.3">R231</text>
<text x="313.9" y="97.5">–</text>
<text x="317.2" y="97.5" transform="rotate(-90 317.2 97.5)">V–</text>
<text x="342.4" y="101.3">10μF</text>
<text x="346.7" y="98.8">C224</text>
<text x="348.4" y="101.3">PET</text>
<text x="397.5" y="101">R230</text>
<text x="40.6" y="104.6">180pF</text>
<text x="40.9" y="102.1">C202</text>
<text x="56.5" y="102.6">1.00K</text>
<text x="57.1" y="105.1">R203</text>
<text x="92.7" y="105.4">R208</text>
<text x="125.3" y="105.1">8.2μH</text>
<text x="125.8" y="102.6">L202</text>
<text x="152.3" y="105.1">15μH</text>
<text x="152.5" y="102.6">L204</text>
<text x="209.8" y="107.7">+</text>
<text x="220.5" y="106.3">AD797AR</text>
<text x="222.2" y="103.8">U204</text>
<text x="244.9" y="103.8">100R</text>
<text x="251" y="103.8">0.5W</text>
<text x="275.7" y="102.6">J203</text>
<text x="276.1" y="105.1">BNC</text>
<text x="397.3" y="103.6">10.0K</text>
<text x="38.1" y="110.2">D202</text>
<text x="38.1" y="112.7">14V</text>
<text x="42.8" y="112.7">TVS</text>
<text x="92.7" y="110.2">49.9R</text>
<text x="209.8" y="112.7">–</text>
<text x="213.1" y="112.8" transform="rotate(-90 213.1 112.8)">V–</text>
<text x="213.1" y="108.5" transform="rotate(-90 213.1 108.5)">V+</text>
<text x="338.1" y="111.7">C223</text>
<text x="358.1" y="111.5">R228</text>
<text x="99.3" y="116.5">180pF</text>
<text x="100.3" y="114">C208</text>
<text x="120.7" y="114">C210</text>
<text x="120.7" y="116.5">100pF</text>
<text x="128.1" y="116.8">1nF</text>
<text x="131.1" y="114.3">C212</text>
<text x="132.7" y="116.8">NP0</text>
<text x="150.9" y="114">C213</text>
<text x="150.9" y="116.5">270pF</text>
<text x="159.2" y="117.8">C214</text>
<text x="177.8" y="114">C215</text>
<text x="177.8" y="116.5">390pF</text>
<text x="190.5" y="114">R219</text>
<text x="190.5" y="116.5">499R</text>
<text x="244.9" y="116.5">100R</text>
<text x="247.6" y="119.1">R223</text>
<text x="251" y="116.5">0.5W</text>
<text x="265.4" y="115.3">D203</text>
<text x="265.4" y="117.8">14V</text>
<text x="270.1" y="117.8">TVS</text>
<text x="297.6" y="116.3">FB209</text>
<text x="322.6" y="117.8">C222</text>
<text x="322.6" y="115.3">0.1μF</text>
<text x="335.1" y="114.3">1nF</text>
<text x="339.7" y="114.3">NP0</text>
<text x="358.1" y="114">200K</text>
<text x="371.6" y="115.3">DG419DY</text>
<text x="372.8" y="117.8">U207A</text>
<text x="156.1" y="120.6">1nF</text>
<text x="160.7" y="120.6">NP0</text>
<text x="240" y="125.4">R221</text>
<text x="240" y="128">374R</text>
<text x="192.2" y="134.3">FB205</text>
<text x="218.4" y="136.4">C219</text>
<text x="218.4" y="133.8">0.1μF</text>
<text x="240" y="145.8">R222</text>
<text x="240" y="148.3">24.9R</text>
<text x="370.1" y="155.7">100K</text>
<text x="84.5" y="159.7">2.74K</text>
<text x="85.1" y="157.2">R205</text>
<text x="319.4" y="159.7">1.00K</text>
<text x="320" y="157.2">R225</text>
<text x="351.2" y="159.7">U205A</text>
<text x="370.1" y="159">R229</text>
<text x="263.3" y="167.1">FB207</text>
<text x="288.3" y="166.1">0.1μF</text>
<text x="349.4" y="167.3">+</text>
<text x="351.2" y="162.3">LM393</text>
<text x="54.2" y="168.6">1nF</text>
<text x="55.9" y="171.2">C204</text>
<text x="58.8" y="168.6">NP0</text>
<text x="84.8" y="169.9">R206</text>
<text x="85.1" y="172.2">100R</text>
<text x="111.1" y="173.7">LM393</text>
<text x="111.2" y="171.2">U203A</text>
<text x="128.9" y="173.9">10.0K</text>
<text x="129.3" y="168.1">R215</text>
<text x="148" y="171.2">30.1K</text>
<text x="148.6" y="168.6">R216</text>
<text x="266.6" y="172.4">U205C</text>
<text x="275.3" y="171.9" transform="rotate(-90 275.3 171.9)">V+</text>
<text x="288.3" y="168.6">C220</text>
<text x="320.3" y="173.4">R212</text>
<text x="349.4" y="172.4">-</text>
<text x="109.3" y="178.8">+</text>
<text x="266.7" y="175">LM393</text>
<text x="275.3" y="176.4" transform="rotate(-90 275.3 176.4)">V-</text>
<text x="319.5" y="176.2">10.0K</text>
<text x="109.3" y="183.9">-</text>
<text x="147.8" y="183.9">10.0K</text>
<text x="148.6" y="181.1">R217</text>
<text x="174.6" y="182.6">U203B</text>
<text x="174.6" y="185.1">LM393</text>
<text x="349.4" y="182.6">-</text>
<text x="385.2" y="183.9">Q203</text>
<text x="58.1" y="187.7">MMBD352LT1G</text>
<text x="62.5" y="190.2">D201</text>
<text x="83.8" y="188.9">C205</text>
<text x="83.8" y="191.5">0.1μF</text>
<text x="95.8" y="192">R207</text>
<text x="95.8" y="188.7">100K</text>
<text x="136.2" y="188.9">TP201</text>
<text x="172.8" y="190.2">+</text>
<text x="319.4" y="191.5">1.00K</text>
<text x="320" y="188.9">R227</text>
<text x="349.4" y="187.7">+</text>
<text x="352.7" y="191.7">LM393</text>
<text x="382.8" y="186.4">2N7002</text>
<text x="172.8" y="195.3">-</text>
<text x="352.6" y="194.3">U205B</text>
<text x="207.3" y="200.4">TP202</text>
<text x="191.8" y="213.6">C216</text>
<text x="191.8" y="216.4">0.1μF</text>
<text x="188.9" y="230.3" transform="rotate(-90 188.9 230.3)">V+</text>
<text x="189.2" y="230.8">U203C</text>
<text x="189.2" y="233.4">LM393</text>
<text x="188.9" y="234.8" transform="rotate(-90 188.9 234.8)">V-</text>
<text x="191.8" y="250.7">C217</text>
<text x="191.8" y="247.9">0.1μF</text>
</g>
<g font-size="1.3" fill="#a90000">
<text x="71.1" y="35.6" transform="rotate(-90 71.1 35.6)">7</text>
<text x="66.6" y="38.1">3</text>
<text x="79.3" y="40.6">6</text>
<text x="66.6" y="43.2">2</text>
<text x="71.1" y="47.1" transform="rotate(-90 71.1 47.1)">4</text>
<text x="363.8" y="68.6">3</text>
<text x="363.8" y="71.1">7</text>
<text x="386.6" y="68.6">4</text>
<text x="386.6" y="71.1">5</text>
<text x="316.2" y="89" transform="rotate(-90 316.2 89)">7</text>
<text x="29.8" y="92.7">1</text>
<text x="71.7" y="92.7">1</text>
<text x="86.9" y="92.7">2</text>
<text x="311.7" y="91.4">3</text>
<text x="318.7" y="90.9" transform="rotate(-90 318.7 90.9)">1</text>
<text x="321.3" y="92.1" transform="rotate(-90 321.3 92.1)">8</text>
<text x="324.4" y="94">6</text>
<text x="74.9" y="101.7" transform="rotate(-90 74.9 101.7)">4</text>
<text x="80" y="101" transform="rotate(-90 80 101)">3</text>
<text x="311.7" y="96.5">2</text>
<text x="316.2" y="100.4" transform="rotate(-90 316.2 100.4)">4</text>
<text x="318.7" y="98.5" transform="rotate(-90 318.7 98.5)">5</text>
<text x="207.6" y="106.7">3</text>
<text x="212.1" y="104.2" transform="rotate(-90 212.1 104.2)">7</text>
<text x="214.6" y="104.8" transform="rotate(-90 214.6 104.8)">1</text>
<text x="217.1" y="105.5" transform="rotate(-90 217.1 105.5)">5</text>
<text x="368.9" y="105.4">8</text>
<text x="375.9" y="102.3" transform="rotate(-90 375.9 102.3)">6</text>
<text x="381.6" y="107.9">1</text>
<text x="207.6" y="111.7">2</text>
<text x="220.3" y="109.2">6</text>
<text x="273.6" y="109.2">1</text>
<text x="368.9" y="110.5">2</text>
<text x="212.1" y="115.6" transform="rotate(-90 212.1 115.6)">4</text>
<text x="214.6" y="115" transform="rotate(-90 214.6 115)">8</text>
<text x="274.3" y="167.7" transform="rotate(-90 274.3 167.7)">8</text>
<text x="347.3" y="166.3">3</text>
<text x="347.3" y="171.4">2</text>
<text x="360" y="168.9">1</text>
<text x="64.7" y="179.8" transform="rotate(-90 64.7 179.8)">3</text>
<text x="107.2" y="177.8">3</text>
<text x="274.3" y="179.1" transform="rotate(-90 274.3 179.1)">4</text>
<text x="379.7" y="176" transform="rotate(-90 379.7 176)">3</text>
<text x="385.4" y="179">1</text>
<text x="58.3" y="182.9">1</text>
<text x="69.8" y="182.9">2</text>
<text x="107.2" y="182.9">2</text>
<text x="119.9" y="180.3">1</text>
<text x="347.3" y="181.6">6</text>
<text x="360" y="184.1">7</text>
<text x="379.7" y="183.6" transform="rotate(-90 379.7 183.6)">2</text>
<text x="170.7" y="189.2">5</text>
<text x="183.4" y="191.7">7</text>
<text x="347.3" y="186.7">5</text>
<text x="170.7" y="194.3">6</text>
<text x="187.9" y="226.1" transform="rotate(-90 187.9 226.1)">8</text>
<text x="187.9" y="237.6" transform="rotate(-90 187.9 237.6)">4</text>
</g>
<g font-size="1.3" fill="#725600">
<text x="39.1" y="39.1">BUF</text>
<text x="404.1" y="95">FREQ_CTL</text>
<text x="396.4" y="169.9">LOCKED</text>
<text x="133.5" y="181.3">SIG_PRESENT</text>
<text x="395.2" y="180">SIG_PRESENT</text>
<text x="205.9" y="192.7">FAULT</text>
</g>
<g font-size="1.3" fill="#840084">
<text x="76.8" y="50.5">3-02533</text>
<text x="311.5" y="81.2">3-02454</text>
<text x="38.2" y="115">3-02609</text>
<text x="265.5" y="120.1">3-02609</text>
<text x="371.4" y="120.4">3-01367</text>
</g>
<g font-size="1.3" fill="#0f0f0f">
<text x="361.9" y="97.7">SIG_PRESENT</text>
<text x="64.6" y="124.5" transform="rotate(-90 64.6 124.5)">REF_IN_MON</text>
<text x="394.8" y="121.6" transform="rotate(-90 394.8 121.6)">FREQ_CTL_10k</text>
<text x="95.2" y="163.7">0.3V</text>
<text x="337.8" y="166.2">4.50V</text>
<text x="158.7" y="175.1">2.3V</text>
<text x="337.8" y="181.5">0.50V</text>
</g>
<g font-size=".5" fill="#006464">
<text x="215" y="111.5" transform="rotate(-90 215 111.5)">DC</text>
<text x="215" y="109.2" transform="rotate(-90 215 109.2)">NULL</text>
<text x="217.6" y="110.4" transform="rotate(-90 217.6 110.4)">NULL</text>
</g>
</svg>
